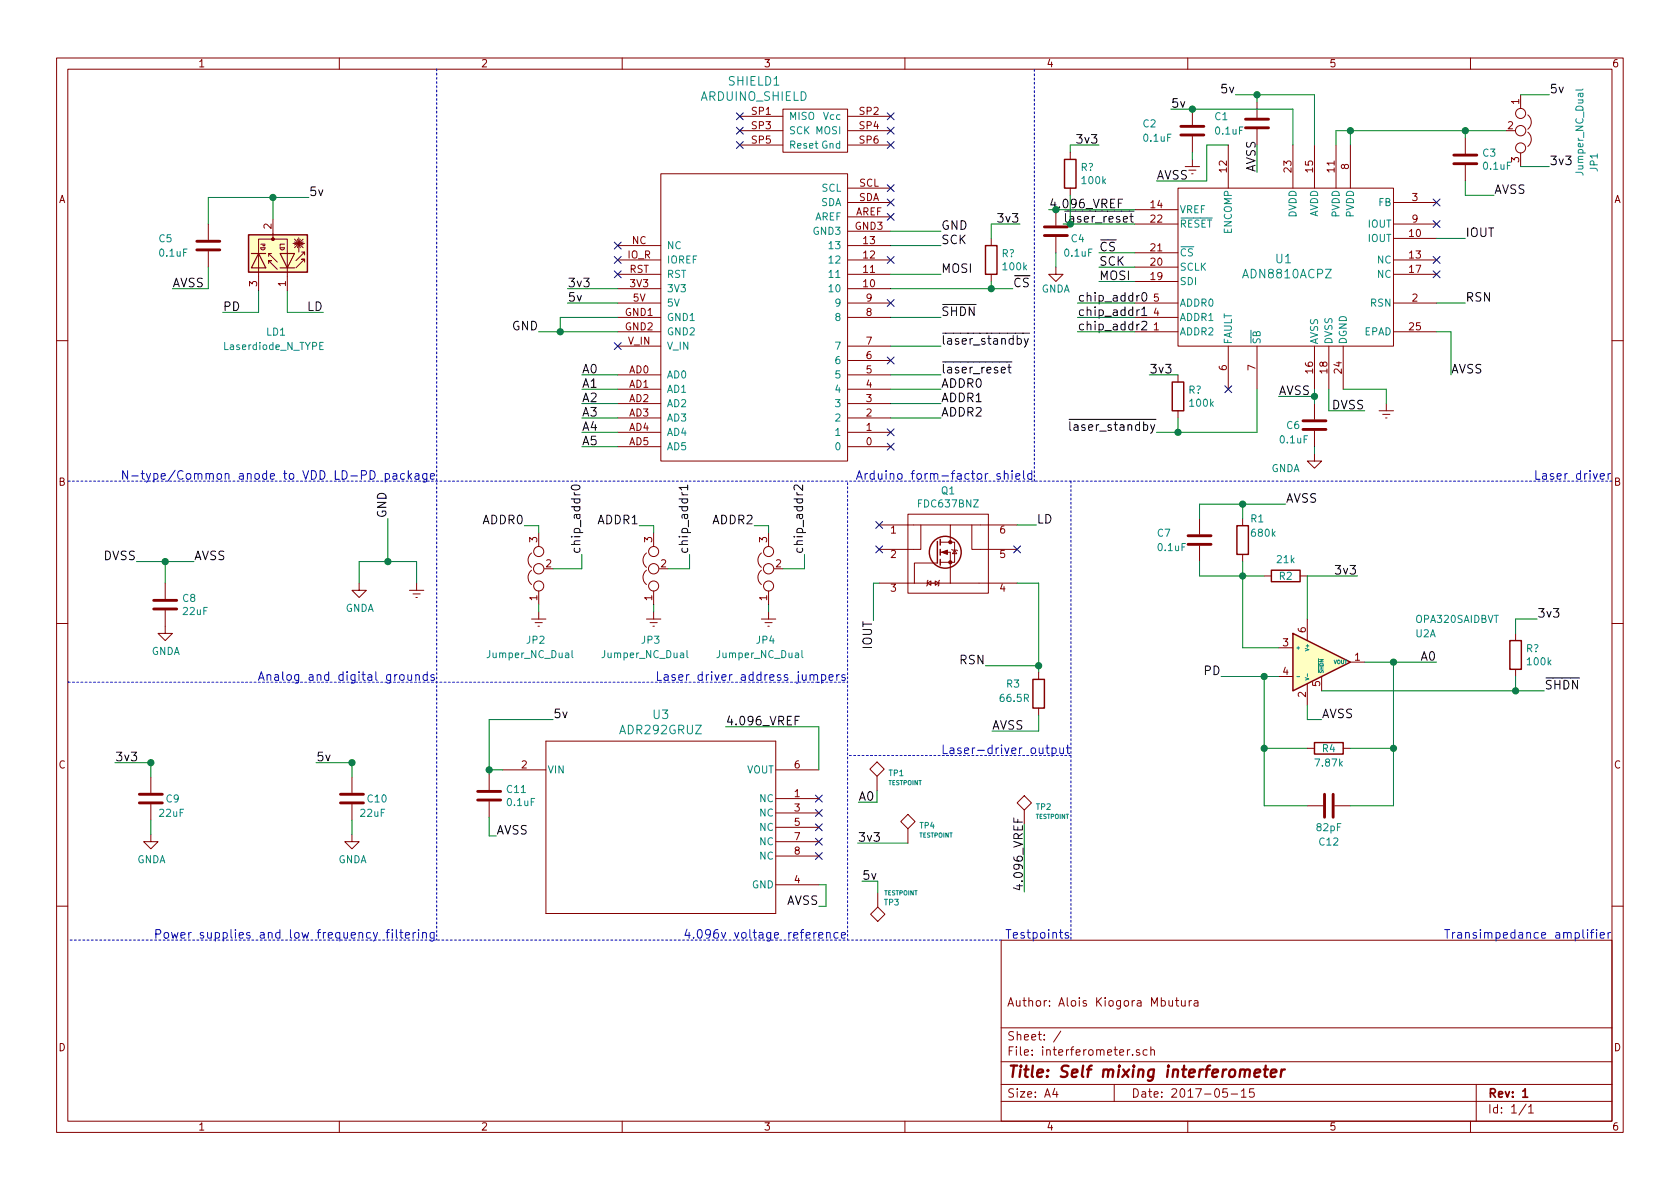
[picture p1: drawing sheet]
<svg xmlns="http://www.w3.org/2000/svg" width="297mm" height="210mm" viewBox="0 0 297 210" stroke-linecap="round" stroke-linejoin="round" font-family="sans-serif">
<g fill="none" stroke="#840000" stroke-width=".18">
<path d="M10 10.3h277v189.9h-277zM12 12.2h273v186.1h-273zM60 10.3v1.9M110 10.3v1.9M138.4 19.3h11.5v7.6h-11.5zM160 10.3v1.9M210 10.3v1.9M210.8 19.3v2.8M222.2 18v2.8M260 10.3v1.9M268.9 16.8v2.4M36.8 39.6v2.8"/>
<path d="M48.3 38.7v3.6M116.8 30.7h33.1v50.8h-33.1zM130.8 20.6h7.6M130.8 23.1h7.6M130.8 25.6h7.6M149.9 20.6h7.6M149.9 23.1h7.6M149.9 25.6h7.6M149.9 35.8h7.6M149.9 33.3h7.6M149.9 38.3h7.6M186.7 37.1v2.8"/>
<path d="M189.2 26.9v1.3M189.2 33.3v1.2M200.7 39.6h7.6M200.7 37.1h7.6M208.3 33.3h38.1v27.9h-38.1zM209.5 29.5h2.6M210.2 30.1h1.3M210.7 30.7h.2M210.8 24.1v2.8M210.8 28.2v1.3M217.2 25.6v7.7M222.2 22.9v2.7"/>
<path d="M228.6 25.6v7.7M232.4 25.6v7.7M236.2 25.6v7.7M238.8 25.6v7.7M246.4 35.8h7.6M246.4 39.6h7.6M259.1 24.4v2.8M259.1 29.2v2.8M268.9 27v2.5M270.1 20.3a1.62 1.62 0 0 1 0 2.6M270.1 23.4a1.62 1.62 0 0 1 0 2.5M36.8 44.4v2.8"/>
<path d="M45.7 51.4v-9.1h5.1v9.1M46.1 43.8l.8 .1-.1 .2-.4 .1-.2-.1zM46.1 43.2h.8M46.5 43.3l.1 .2 .2-.2M47.5 46.6v-.5h.5h-.5l1.5 1.5M47.5 44.8v.5M48 44.8h-.5l1.5 1.5M49.5 43.8l.8 .1-.1 .2-.4 .1-.2-.1zM50.3 43.2h-.8v.4M51.8 43h2M52.1 42.3l1.5 1.5M52.1 42.8l1.5 .5"/>
<path d="M52.6 42.3l.5 1.5M52.8 42v2.6M53.1 42.3l-.5 1.5M53.3 44.6h.5l-1.5 1.5M53.6 42.3l-1.5 1.5M53.6 42.8l-1.5 .5M53.8 46.3v-.5h-.5h.5l-1.5 1.6M53.8 44.6v.5M109.2 56.1h7.6M109.2 53.6h7.6M109.2 51h7.6M109.2 48.5h7.6"/>
<path d="M109.2 46h7.6M109.2 43.4h7.6M109.2 58.7h7.6M149.9 56.1h7.6M149.9 53.6h7.6M149.9 51h7.6M149.9 48.5h7.6M149.9 46h7.6M149.9 43.4h7.6M149.9 40.9h7.6M175.3 42.2v1.2M175.3 48.5v1.3"/>
<path d="M186.7 47.2v1.3h1.3l-1.3 1.3-1.3-1.3h1.3M186.7 41.9v2.8M200.7 56.1h7.6M200.7 53.6h7.6M200.7 58.7h7.6M200.7 47.2h7.6M200.7 44.7h7.6M200.7 49.8h7.6M246.4 53.6h7.6M246.4 48.5h7.6M246.4 46h7.6M246.4 58.7h7.6"/>
<path d="M246.4 42.2h7.6M10 60.2h2M109.2 79h7.6M109.2 76.4h7.6M109.2 73.9h7.6M109.2 71.4h7.6M109.2 68.8h7.6M109.2 66.3h7.6M109.2 61.2h7.6M149.9 79h7.6M149.9 76.4h7.6M149.9 73.9h7.6"/>
<path d="M149.9 71.4h7.6M149.9 68.8h7.6M149.9 66.3h7.6M149.9 63.7h7.6M149.9 61.2h7.6M208.3 66.3v1.3M208.3 72.6v1.3M217.2 61.2v7.6M222.2 61.2v7.6M232.4 61.2v7.6M232.4 71.4v2.8M232.4 76.2v2.8"/>
<path d="M234.9 61.2v7.6M237.5 61.2v7.6M243.8 72.6h2.6M244.5 73.3h1.2M245 73.9h.2M245.1 71.4v1.2M285 60.2h2M94 97.8a1.63 1.63 0 0 0 0 2.5M95.2 94.2v2.4M114.3 97.8a1.63 1.63 0 0 0 0 2.5M115.6 94.2v2.4M134.6 97.8a1.63 1.63 0 0 0 0 2.5"/>
<path d="M135.9 94.2v2.4M155.4 92.8h12.6M160.5 90.9h14.3v14h-14.3zM162.8 92.8v4.3h-7.4M165.7 99.6h-4v3.5M166.2 97.7h1.8v5.4M166.2 95.9h1.8M168 95.9h.8v3.5h-2.6M168 95.1v.8M168.3 97.1l.1 .2h.8l.1 .1M168.8 97.3l.4 .6h-.8zM171.8 92.8v4.3h8"/>
<path d="M179.8 92.8h-11.8v2.2M212.1 91.7v2.8M212.1 96.5v2.8M219.7 91.7v1.3M219.7 98v1.3M232.4 80.3v1.2h1.3l-1.3 1.3-1.3-1.3h1.3M10 110.3h2M29.2 107.9v4.1h1.3l-1.3 1.3-1.3-1.3h1.3M29.2 103.1v2.8M63.5 103.1v1.3h1.3l-1.3 1.3-1.3-1.3h1.3M72.4 104.4h2.5M73 105h1.3"/>
<path d="M73.5 105.7h.3M73.7 103.1v1.3M94 100.8a1.63 1.63 0 0 0 0 2.6M94 109.5h2.5M94.6 110.1h1.3M95.1 110.7h.3M95.2 104.5v2.4M95.2 108.2v1.3M114.3 100.8a1.63 1.63 0 0 0 0 2.6M114.3 109.5h2.5M114.9 110.1h1.3M115.4 110.7h.3"/>
<path d="M115.6 104.5v2.4M115.6 108.2v1.3M134.6 100.8a1.63 1.63 0 0 0 0 2.6M134.6 109.5h2.6M135.3 110.1h1.2M135.8 110.7h.2M135.9 104.5v2.4M135.9 108.2v1.3M155.4 103.1h24.4M164 103.1l.6-.4v.8zM164.1 102.6l-.1 .1v.8l-.2 .1M165.4 102.7l.6 .4-.6 .4z"/>
<path d="M166.1 102.6l-.1 .1v.8l-.1 .1M183.6 118.9v1.2M223.5 101.8h1.3M226.1 114.5h2.5M226.1 119.6h2.5M229.9 101.8h1.2M231.1 109.5v3.8M233.7 119.6v2.6M238.8 117.1h2.5M268 112v1.3M268 118.4v1.2M285 110.3h2"/>
<path d="M26.7 137.4v2.8M62.2 137.4v2.8M86.5 136.9v2.8M88.9 136.1h7.6M96.5 131.1h40.7v30.4h-40.7zM137.2 136.1h7.6M153.8 136l1.3-1.3 1.2 1.3-1.2 1.3zM155.1 137.3v2.5M183.6 125.2v1.3M231.1 120.9v3.8M231.1 132.3h1.3M237.5 132.3h1.3"/>
<path d="M26.7 147.6v1.2h1.2l-1.2 1.3-1.3-1.3h1.3M26.7 142.2v2.8M62.2 147.6v1.2h1.3l-1.3 1.3-1.2-1.3h1.2M62.2 142.2v2.8M86.5 141.7v2.8M137.2 141.2h7.6M137.2 143.8h7.6M137.2 156.5h7.6M137.2 146.3h7.6M137.2 148.8h7.6M137.2 151.4h7.6M155.2 157.9v2.5"/>
<path d="M159.3 145.3l1.2-1.3 1.3 1.3-1.3 1.3zM160.5 146.6v2.5M179.8 142l1.3-1.3 1.3 1.3-1.3 1.3zM181.1 143.3v2.5M231.1 142.5h2.8M236 142.5h2.8M10 160.2h2M153.9 161.7l1.3-1.3 1.3 1.3-1.3 1.2zM177 166.3h108v32h-108zM206.7 176.9v.8a.37 .37 0 0 0 .6 .1M207.3 176.9v1M207.8 176.9h.6"/>
<path d="M208.1 176.4v1.3l.3 .2M208.9 176.9v.8a.39 .39 0 0 0 .6 .1M209.5 176.9v1M210.3 176.9v1M210.7 176.9l-.4 .2v.1M211.2 177h.6v.9M211.8 177.3l-.5 .1-.2 .2 .2 .3 .5-.1M285 160.2h2M60 198.3v1.9M110 198.3v1.9M160 198.3v1.9M177 194.8h108"/>
<path d="M177 191.8h108M177 187.8h108M177 181.8h108M186.5 192.5l-.4 1h1M186.8 193v1M187.6 182.3l-1.3 2M197 191.8v3M200.3 186.5v.1M201.5 185.7l-.4-.1-.2 .2 .1 .2 .5 .2v.3h-.6M202.8 185.7l-.4-.1-.3 .3 .1 .6 .2 .1 .4-.1M203.5 185.7l.2-.1 .3 .1 .1 .9M203.5 185.1v1.5"/>
<path d="M210 198.3v1.9M217 192.5h-.7l-.1 .7 .2-.1 .5 .1 .1 .2v.5l-.2 .1-.6-.1M217.7 193.5h1.1M219.5 193l.4-.5v1.5M219.5 194h.8M221.7 192.5h-.7l-.1 .7 .2-.1 .5 .1 .2 .2-.1 .5-.2 .1-.6-.1M260 198.3v1.9M261 191.8v6.5M269.8 195.2l-1.2 2M270.3 195.8l.4-.5v1.5M270.3 196.8h.8"/>
<circle cx="268.9" cy="20.1" r=".89"/>
<circle cx="268.9" cy="26.2" r=".89"/>
<circle cx="268.9" cy="23.1" r=".91"/>
<circle cx="95.2" cy="97.5" r=".89"/>
<circle cx="115.6" cy="97.5" r=".89"/>
<circle cx="135.9" cy="97.5" r=".89"/>
<circle cx="95.2" cy="100.6" r=".91"/>
<circle cx="95.2" cy="103.6" r=".89"/>
<circle cx="115.6" cy="100.6" r=".91"/>
<circle cx="115.6" cy="103.6" r=".89"/>
<circle cx="135.9" cy="100.6" r=".91"/>
<circle cx="135.9" cy="103.6" r=".89"/>
</g>
<path d="M269.2 193l.5-.5v1.5M269.2 194h.9" fill="none" stroke="#840000" stroke-width=".3"/>
<path d="M221.8 189.8l1-.2v-.4l-.6-.1-.3 .3-.1 .9 .2 .1 .6-.1M223.4 189.1h.8M223.8 188.4l-.2 1.8 .1 .1 .3 .1M224.7 189.8l1-.2-.1-.4h-.7l-.3 1 .3 .2 .6-.1M226.6 189.1l-.2 1.3M227.2 189.1a.55 .55 0 0 0-.7 .4" fill="none" stroke="#840000" stroke-width=".41"/>
<g fill="#ffffc2" stroke="#ffffc2" stroke-width=".18">
<path d="M43.9 41.5h10.5v6.6h-10.5z"/>
<path d="M228.6 112l10.2 5.1-10.2 5.1z"/>
</g>
<g fill="none" stroke="#840000" stroke-width=".25">
<path d="M188.2 28.2h2v5.1h-2zM43.9 41.5h10.5v6.6h-10.5zM174.2 43.4h2.1v5.1h-2.1zM207.3 67.6h2v5h-2zM165.7 95.8v3.8M166.2 95.4v1M166.2 97.1v1.1M166.2 98.9v1M218.7 93h2v5h-2zM224.8 100.8h5.1v2.1h-5.1zM228.6 112l10.2 5.1-10.2 5.1zM267 113.3h2v5.1h-2z"/>
<path d="M182.6 120.1h2.1v5.1h-2.1zM232.4 131.3h5.1v2h-5.1z"/>
<circle cx="167.1" cy="97.7" r="2.82"/>
</g>
<g fill="#840000" stroke="#840000" stroke-width=".18">
<path d="M166.5 97.7l1-.4v.7z"/>
<circle cx="48.3" cy="42.3" r=".25"/>
<circle cx="168" cy="99.4" r=".28"/>
<circle cx="168" cy="95.9" r=".28"/>
</g>
<path d="M44.4 44.8h2.6M45.7 44.8l1.3 2.6h-2.6zM49.5 44.8h2.6l-1.3 2.6zM49.5 47.4h2.6" fill="none" stroke="#840000" stroke-width=".2"/>
<path d="M279.9 15.7l-.2 .2h-1.1M56.5 61.2h.4M57.1 60.5h-.6v1.3h.6M101.1 115v1.1l.2 .2M121.5 115v1.1l.2 .2M141.8 115v1.1l.2 .2M229.3 119.7h.5M230.8 119.8l.6 .3-.6 .2M231.2 119.1v.5" fill="none" stroke="#008484" stroke-width=".18"/>
<g fill="none" stroke="#0000c2" stroke-width=".18">
<path d="M22.6 83.2v1.6l-.9-1.6v1.6M23.3 84.2h1.1M24.9 83.7h.6M25.2 83.2v1.3l.3 .3M25.9 83.7l.4 1.1M26.6 83.7l-.5 1.4-.2 .2M27.2 83.8l.4-.1 .3 .3-.1 .7h-.6M27.2 83.7v1.6M28.5 84.2l.7-.1v-.3l-.5-.1-.2 .2 .1 .8h.6M76.1 84.2l.7-.1v-.3l-.5-.1-.2 .2 .1 .8h.6M151.4 84.8l.5-1.6 .6 1.6M151.6 84.3h.7"/>
<path d="M153 83.7v1.1M153.4 83.7l-.4 .3M154.6 83.8l-.5-.1-.2 .2v.7a.48 .48 0 0 0 .7 .1M154.6 83.2v1.6M155.3 83.7l.1 1 .3 .1 .2-.2M181 83.2v1.3l.2 .3M182.4 83.8l-.4-.1-.3 .3 .1 .7h.6M182.4 83.2v1.6M271.6 83.2v1.6h.7M45.8 119.9h.8M47.2 119.4h.1a.37 .37 0 0 1 .6 .1v.8M47.2 119.3v1"/>
<path d="M48.6 119.4h.6l.1 .9M49.3 119.7h-.6a.31 .31 0 0 0-.2 .3 .31 .31 0 0 0 .2 .3l.6-.1M75.5 119.4l-.4-.1-.3 .3v.4l.2 .2h.5M75.5 118.8v1.5M76.8 119.4a.37 .37 0 0 0-.6 .1l.1 .2 .5 .3-.2 .3-.4-.1M116.3 118.8v1.5h.7M117.5 119.4h.6v.9M118.1 119.7h-.5a.3 .3 0 0 0-.2 .3 .3 .3 0 0 0 .2 .3l.5-.1M119.4 119.4l-.4-.1-.2 .2v.2l.6 .2v.3h-.6M148.4 119.3l-.4 .3M149.4 119.4l-.4-.1-.2 .2 .1 .2 .5 .2v.3h-.6M45.7 120.3l.5-1.5 .5 1.5"/>
<path d="M166.8 131.7v1.6h.7M168 132.3h.6l.1 1M168.7 132.6l-.6 .1a.31 .31 0 0 0-.2 .3 .31 .31 0 0 0 .2 .3l.6-.1M169.9 132.3h-.4l-.2 .2 .1 .2 .5 .1v.4h-.6M188.5 132.3h.6M188.8 131.7v1.3v.2l.3 .1M27.6 165.2l.7-.1 .1-.2-.1-.4-.2-.1h-.5v1.5M29.1 165l.2-.1 .4 .1 .1 .6-.1 .2-.4 .1-.2-.1zM30.3 164.9l.3 1 .3-.7 .3 .7 .3-1M32 165.4l.7-.2-.1-.2-.4-.1-.2 .2 .1 .7h.5M33.4 164.9v1M33.8 164.9l-.3 .1-.1 .2"/>
<path d="M74.7 165h.1a.37 .37 0 0 1 .6 .1v.8M74.7 164.9v1M76.8 164.9v1.2l-.3 .3-.4-.1M76.8 165l-.5-.1-.2 .1v.8a.48 .48 0 0 0 .7 0M121.5 164.3l-.4 1.1h.9M121.8 164.9v1M122.6 165.8v.1M123.4 164.5l.2-.1a.82 .82 0 0 1 .6 .6 .82 .82 0 0 1-.3 .8l-.1 .1a.86 .86 0 0 1-.4-1.4zM148.8 165.4l.7-.2-.1-.2-.4-.1-.2 .2v.7h.6M177.9 164.4h.8M255.4 164.4h.9M255.9 164.4v1.5"/>
<path d="M256.8 164.9v1M257.3 164.9l-.5 .3M257.8 165h.5l.1 .9M258.4 165.2l-.5 .1a.3 .3 0 0 0-.2 .3 .3 .3 0 0 0 .2 .3l.5-.1M284.3 164.9v1M284.8 164.9l-.3 .1-.2 .2"/>
</g>
<g fill="none" stroke="#000" stroke-width=".18">
<path d="M198.3 37.3h2.2M198.5 35.2h-.8v1.5M198.6 38.8l.7-.2v-.3h-.5l-.2 .2 .1 .7h.6M199.8 38.3h.6M200 37.8v1.3l.4 .2M179.5 58.9h2.5M179.9 59.9h.4l.2 .1v.7a.48 .48 0 0 1-.6 .1M181.1 59.9l.4 1M181.8 59.9l-.5 1.3-.2 .2M201.4 54.8l-.4 .3M201.9 54.7l.4-.4v1.5M201.9 56.9l.6-.1 .2 .1 .1 .3-1 1.1h1"/>
<path d="M201.9 55.8h.9M202 51.9l.3-.2a.82 .82 0 0 1 .6 .7 .82 .82 0 0 1-.4 .8l-.1 .1a.84 .84 0 0 1-.4-1.4zM176.7 64h2.2M177 65.5l.7-.2v-.3l-.5-.1-.2 .2 .1 .8h.6M178.2 64.9h.6M178.4 64.4v1.3l.4 .3M189 74.2h2M189.2 74.6v1.3l.2 .2M203.2 74.2h1.2M204.2 75.1l-.5 1.4-.3 .1M101.1 85.9l.9-.1 .4 .1 .1 .2a.87 .87 0 0 1-1.5 .2zM120.6 87.1l.3 .4"/>
<path d="M121.6 86.2h-1.5l.4 .4M121.6 85.8v.8M141.9 85.8v.9l-.9-.9h-.2h-.3l-.1 .2 .1 .6M141.3 126.7h-.7v1.5M179.2 144.6v.8h1.6M180 144.9v.5"/>
</g>
<g fill="none" stroke="#000084" stroke-width=".18">
<path d="M130.2 20l1.2 1.2M131.4 20l-1.2 1.2M156.9 20l1.2 1.2M158.1 20l-1.2 1.2M130.2 25l1.2 1.3M130.2 22.5l1.2 1.2M131.4 25l-1.2 1.3M131.4 22.5l-1.2 1.2M156.9 32.7l1.2 1.2M156.9 35.2l1.2 1.2M156.9 37.7l1.2 1.3M156.9 22.5l1.2 1.2"/>
<path d="M156.9 25l1.2 1.3M158.1 32.7l-1.2 1.2M158.1 35.2l-1.2 1.2M158.1 37.7l-1.2 1.3M158.1 22.5l-1.2 1.2M158.1 25l-1.2 1.3M253.4 35.2l1.2 1.2M253.4 39l1.2 1.2M254.6 35.2l-1.2 1.2M254.6 39l-1.2 1.2M108.6 42.8l1.2 1.2M108.6 45.4l1.2 1.2"/>
<path d="M108.6 47.9l1.2 1.2M109.8 42.8l-1.2 1.2M109.8 45.4l-1.2 1.2M109.8 47.9l-1.2 1.2M156.9 45.4l1.2 1.2M156.9 53l1.2 1.2M158.1 45.4l-1.2 1.2M158.1 53l-1.2 1.2M253.4 45.4l1.2 1.2M253.4 47.9l1.2 1.2M254.6 45.4l-1.2 1.2M254.6 47.9l-1.2 1.2"/>
<path d="M108.6 60.6l1.2 1.2M109.8 60.6l-1.2 1.2M156.9 63.1l1.2 1.3M156.9 75.8l1.2 1.3M156.9 78.4l1.2 1.2M158.1 63.1l-1.2 1.3M158.1 75.8l-1.2 1.3M158.1 78.4l-1.2 1.2M216.6 68.2l1.2 1.2M217.8 68.2l-1.2 1.2M154.8 92.2l1.3 1.2M154.8 96.5l1.3 1.3"/>
<path d="M156.1 92.2l-1.3 1.2M156.1 96.5l-1.3 1.3M179.2 96.5l1.2 1.3M180.4 96.5l-1.2 1.3M144.2 140.6l1.2 1.2M144.2 143.1l1.2 1.3M144.2 145.7l1.2 1.2M144.2 148.2l1.2 1.2M144.2 150.8l1.2 1.2M145.4 140.6l-1.2 1.2M145.4 143.1l-1.2 1.3M145.4 145.7l-1.2 1.2"/>
<path d="M145.4 148.2l-1.2 1.2M145.4 150.8l-1.2 1.2"/>
</g>
<g fill="none" stroke="#840000" stroke-width=".51">
<path d="M208.8 23.9h4.1M208.8 22.3h4.1M220.2 22.6h4.1M220.2 21.1h4.1M257 29h4.1M257 27.4h4.1M34.8 44.2h4.1M34.8 42.7h4.1M184.7 41.7h4M184.7 40.1h4M230.4 75.9h4M230.4 74.4h4"/>
<path d="M210.1 96.3h4M210.1 94.7h4M27.2 107.7h4M27.2 106.2h4M84.5 139.9h4M24.6 142h4.1M24.6 140.5h4.1M60.2 142h4.1M60.2 140.5h4.1M84.5 141.5h4M234.2 140.5v4M235.7 140.5v4"/>
</g>
<g fill="none" stroke="#008400" stroke-width=".18">
<path d="M207 19.3h21.6v6.3M218.4 16.8h14v8.8M222.2 16.8v1.2M268.9 16.8h5M48.3 34.9v3.8M54.6 34.9h-17.8v4.7M180.3 39.6h-5v2.6M185.4 37.1h15.3M188 39.6h12.7M189.2 34.5v5.1M194.3 25.6h-5.1v1.3M210.8 26.9v1.3"/>
<path d="M217.2 25.6h-3.8v6.4h-8.9M222.2 25.6v4.9M238.8 23.1v2.5M259.1 23.1v1.3M259.1 32v2.5h5.1M266.3 23.1h-30.1v2.5M268.9 29.5h5M36.8 47.2v3.8h-6.3M45.7 51.4v3.8h-6.3M50.8 51.4v3.8h6.3M95.2 58.7h14M100.3 53.6h8.9"/>
<path d="M100.3 51h8.9M109.2 56.1h-10.1v2.6M157.5 51h21.6M157.5 56.1h8.9M157.5 48.5h8.9M157.5 43.4h8.9M157.5 40.9h8.9M175.3 49.8v1.2M186.7 44.7v2.5M190.5 53.6h10.2M190.5 58.7h10.2M190.5 56.1h10.2"/>
<path d="M194.3 44.7h6.4M194.3 47.2h6.4M194.3 49.8h6.4M254 53.6h5.1M254 58.7h2.5v7.6M254 42.2h5.1M102.9 66.3h6.3M102.9 68.8h6.3M102.9 71.4h6.3M102.9 73.9h6.3M102.9 76.4h6.3M102.9 79h6.3"/>
<path d="M157.5 66.3h8.9M157.5 68.8h8.9M157.5 71.4h8.9M157.5 73.9h8.9M157.5 61.2h8.9M203.2 66.3h5.1M208.3 73.9v2.5M222.2 68.8v7.6h-17.7M226.1 70.1h6.3M232.4 68.8v2.6M232.4 79v1.3M234.9 68.8v3.8h6.4"/>
<path d="M237.5 68.8h7.6v2.6M24.1 99.3h10.2M29.2 99.3v3.8M68.6 91.7v7.6M92.7 93h2.5v1.2M102.9 98v2.6h-5.1M113 93h2.6v1.2M121.9 98v2.6h-3.8M133.3 93h2.6v1.2M142.2 98v2.6h-3.8M179.8 92.8h3.5M212.1 99.3v2.5h11.4"/>
<path d="M219.7 89.1v2.6M219.7 99.3v15.2h6.4M227.3 89.1h-15.2v2.6M63.5 103.1v-3.8h10.2v3.8M95.2 106.9v1.3M115.6 106.9v1.3M135.9 106.9v1.3M155.4 103.1h-1v6.6M174.2 117.7h9.4M179.8 103.1h3.8v15.8M215.9 119.6h10.2M223.5 119.6v22.9h7.6"/>
<path d="M240 101.8h-8.9v7.7M241.3 117.1h12.7M246.4 117.1v25.4h-7.6M268 119.6v2.6M271.8 109.5h-3.8v2.5M20.3 134.9h6.4v2.5M55.9 134.9h6.3v2.5M86.5 136.1h2.4M97.8 127.2h-11.3v9.7M128.3 128.5h16.5v7.6M155.1 139.8v2.1h-3.3M183.6 126.5v2.8h-8.2"/>
<path d="M223.5 132.3h7.6M231.1 124.7v2.5h2.6M233.7 122.2h39.3M238.8 132.3h7.6M26.7 145v2.6M62.2 145v2.6M86.5 144.5v3.3h1.3M144.8 156.5h1.2v3.8h-1.2M151.6 149.1h8.9M155.2 155.8v2.1M181.1 145.8v11.9"/>
</g>
<path d="M77.2 12.2v154M12.1 85.1h272.9M149.9 85.3v80.9M182.9 85.1v-72.9M189.4 85.1v81.1M12.1 120.6h132.7M12.1 120.6v-.1M144.5 120.6h5.4M189.4 133.6h-39.4M177 166.2h-164.9" fill="none" stroke="#0000c2" stroke-width=".18" stroke-dasharray=".3 .4"/>
<g fill="#008400" stroke="#008400" stroke-width=".25">
<circle cx="99.1" cy="58.7" r=".51"/>
<circle cx="68.6" cy="99.3" r=".51"/>
<circle cx="222.3" cy="16.8" r=".51"/>
<circle cx="259.1" cy="23.1" r=".51"/>
<circle cx="232.4" cy="70.1" r=".51"/>
<circle cx="238.8" cy="23.1" r=".51"/>
<circle cx="26.7" cy="134.9" r=".51"/>
<circle cx="183.6" cy="117.7" r=".51"/>
<circle cx="86.5" cy="136.1" r=".51"/>
<circle cx="62.2" cy="134.9" r=".51"/>
<circle cx="210.8" cy="19.3" r=".51"/>
<circle cx="48.3" cy="34.9" r=".51"/>
<circle cx="29.2" cy="99.3" r=".51"/>
<circle cx="223.5" cy="119.6" r=".51"/>
<circle cx="246.4" cy="117.1" r=".51"/>
<circle cx="223.5" cy="132.3" r=".51"/>
<circle cx="246.4" cy="132.3" r=".51"/>
<circle cx="219.7" cy="101.8" r=".51"/>
<circle cx="219.7" cy="89.1" r=".51"/>
<circle cx="268" cy="122.2" r=".51"/>
<circle cx="208.3" cy="76.4" r=".51"/>
<circle cx="175.3" cy="51" r=".51"/>
</g>
<text font-size="2.8" fill="#840000" x="178" y="190.5">Title: Self mixing interferometer</text>
<g font-size="2.1" fill="#008484">
<text x="123.9" y="17.8">ARDUINO_SHIELD</text>
<text x="128.9" y="15.1">SHIELD1</text>
<text x="225.6" y="46.6">U1</text>
<text x="220" y="49.2">ADN8810ACPZ</text>
<text x="109.8" y="129.8">ADR292GRUZ</text>
<text x="115.5" y="127.1">U3</text>
</g>
<g font-size="2.1">
<text x="216.1" y="16.5">5v</text>
<text x="273.9" y="16.5">5v</text>
<text x="207" y="19">5v</text>
<text x="190.8" y="25.4">3v3</text>
<text x="273.9" y="29.2">3v3</text>
<text x="54.6" y="34.7">5v</text>
<text x="204.5" y="31.7">AVSS</text>
<text x="222" y="30.5" transform="rotate(-90 222 30.5)">AVSS</text>
<text x="264.2" y="34.3">AVSS</text>
<text x="166.4" y="40.6">GND</text>
<text x="176.8" y="39.4">3v3</text>
<text x="259.1" y="41.9">IOUT</text>
<text x="166.4" y="43.2">SCK</text>
<text x="194.3" y="44.4">CS</text>
<text x="194.3" y="47">SCK</text>
<text x="30.5" y="50.8">AVSS</text>
<text x="100.3" y="53.3">5v</text>
<text x="100.3" y="50.8">3v3</text>
<text x="166.4" y="48.3">MOSI</text>
<text x="179.1" y="50.8">CS</text>
<text x="190.5" y="53.3">chip_addr0</text>
<text x="194.3" y="49.5">MOSI</text>
<text x="259.1" y="53.3">RSN</text>
<text x="39.4" y="55">PD</text>
<text x="54.3" y="55">LD</text>
<text x="90.5" y="58.4">GND</text>
<text x="166.4" y="55.9">SHDN</text>
<text x="190.5" y="55.9">chip_addr1</text>
<text x="190.5" y="58.4">chip_addr2</text>
<text x="166.4" y="61">laser_standby</text>
<text x="102.9" y="66">A0</text>
<text x="102.9" y="68.6">A1</text>
<text x="102.9" y="71.1">A2</text>
<text x="166.4" y="66">laser_reset</text>
<text x="166.4" y="68.6">ADDR0</text>
<text x="166.4" y="71.1">ADDR1</text>
<text x="203.2" y="66">3v3</text>
<text x="226.1" y="69.8">AVSS</text>
<text x="256.5" y="66">AVSS</text>
<text x="102.9" y="73.7">A3</text>
<text x="102.9" y="76.2">A4</text>
<text x="166.4" y="73.7">ADDR2</text>
<text x="190.2" y="76.2">laser_standby</text>
<text x="235.5" y="72.4">DVSS</text>
<text x="102.9" y="78.7">A5</text>
<text x="227.3" y="88.9">AVSS</text>
<text x="68.3" y="91.7" transform="rotate(-90 68.3 91.7)">GND</text>
<text x="85.4" y="92.7">ADDR0</text>
<text x="105.7" y="92.7">ADDR1</text>
<text x="126" y="92.7">ADDR2</text>
<text x="183.3" y="92.6">LD</text>
<text x="18.3" y="99.1">DVSS</text>
<text x="34.3" y="99.1">AVSS</text>
<text x="102.6" y="98" transform="rotate(-90 102.6 98)">chip_addr0</text>
<text x="121.7" y="98" transform="rotate(-90 121.7 98)">chip_addr1</text>
<text x="142" y="98" transform="rotate(-90 142 98)">chip_addr2</text>
<text x="236.5" y="101.6">3v3</text>
<text x="271.8" y="109.2">3v3</text>
<text x="154.2" y="114.8" transform="rotate(-90 154.2 114.8)">IOUT</text>
<text x="169.8" y="117.5">RSN</text>
<text x="213" y="119.4">PD</text>
<text x="251.3" y="116.8">A0</text>
<text x="273" y="121.9">SHDN</text>
<text x="97.8" y="127">5v</text>
<text x="128.3" y="128.3">4.096_VREF</text>
<text x="175.4" y="129">AVSS</text>
<text x="233.7" y="127">AVSS</text>
<text x="20.3" y="134.6">3v3</text>
<text x="55.9" y="134.6">5v</text>
<text x="151.8" y="141.6">A0</text>
<text x="87.8" y="147.6">AVSS</text>
<text x="151.6" y="148.8">3v3</text>
<text x="139" y="160">AVSS</text>
<text x="180.8" y="157.7" transform="rotate(-90 180.8 157.7)">4.096_VREF</text>
</g>
<g font-size="2.1" fill="#008400">
<text x="185.4" y="36.8">4.096_VREF</text>
<text x="188" y="39.4">laser_reset</text>
<text x="152.4" y="155.6">5v</text>
</g>
<g font-size="2.1" fill="#0000c2">
<text x="30.1" y="84.8">N-type/Common anode to VDD LD-PD package</text>
<text x="156.1" y="84.8">Arduino form-factor shield</text>
<text x="272.8" y="84.8">Laser driver</text>
<text x="49.7" y="120.4">Analog and digital grounds</text>
<text x="120.1" y="120.4">Laser driver address jumpers</text>
<text x="169.9" y="133.3">Laser-driver output</text>
<text x="34" y="166">Power supplies and low frequency filtering</text>
<text x="125.2" y="166">4.096v voltage reference</text>
<text x="178.6" y="166">Testpoints</text>
<text x="258.7" y="166">Transimpedance amplifier</text>
</g>
<g font-size="2.1" fill="#840000">
<text x="178" y="178">Author: Alois Kiogora Mbutura</text>
<text x="178" y="184">Sheet: /</text>
<text x="178" y="186.7">File: interferometer.sch</text>
<text x="178" y="194.1">Size: A4</text>
<text x="200" y="194.1">Date: 2017-05-15</text>
<text x="263" y="194.1">Rev: 1</text>
<text x="263" y="196.9">Id: 1/1</text>
</g>
<g font-size="1.8" fill="#840000">
<text x="35" y="11.9">1</text>
<text x="85" y="11.9">2</text>
<text x="135" y="11.9">3</text>
<text x="185" y="11.9">4</text>
<text x="235" y="11.9">5</text>
<text x="285" y="11.9">6</text>
<text x="132.9" y="20.3">SP1</text>
<text x="132.9" y="22.9">SP3</text>
<text x="152" y="20.3">SP2</text>
<text x="152" y="22.9">SP4</text>
<text x="266.6" y="22.9">2</text>
<text x="268.6" y="18.4" transform="rotate(-90 268.6 18.4)">1</text>
<text x="132.9" y="25.4">SP5</text>
<text x="152" y="25.4">SP6</text>
<text x="238.5" y="29.9" transform="rotate(-90 238.5 29.9)">8</text>
<text x="268.6" y="28.7" transform="rotate(-90 268.6 28.7)">3</text>
<text x="10.4" y="35.9">A</text>
<text x="151.8" y="35.6">SDA</text>
<text x="151.9" y="33">SCL</text>
<text x="216.9" y="30.4" transform="rotate(-90 216.9 30.4)">12</text>
<text x="228.3" y="30.4" transform="rotate(-90 228.3 30.4)">23</text>
<text x="232.2" y="30.4" transform="rotate(-90 232.2 30.4)">15</text>
<text x="236" y="30.4" transform="rotate(-90 236 30.4)">11</text>
<text x="249.7" y="35.6">3</text>
<text x="285.4" y="35.9">A</text>
<text x="48" y="40.5" transform="rotate(-90 48 40.5)">2</text>
<text x="151.2" y="40.6">GND3</text>
<text x="151.3" y="38.1">AREF</text>
<text x="203.5" y="39.4">22</text>
<text x="203.5" y="36.8">14</text>
<text x="249.2" y="41.9">10</text>
<text x="249.7" y="39.4">9</text>
<text x="111" y="45.7">IO_R</text>
<text x="111.8" y="43.2">NC</text>
<text x="152.7" y="45.7">12</text>
<text x="152.7" y="43.2">13</text>
<text x="203.5" y="47">20</text>
<text x="203.5" y="44.4">21</text>
<text x="249.2" y="45.7">13</text>
<text x="45.5" y="50.6" transform="rotate(-90 45.5 50.6)">3</text>
<text x="50.5" y="50.6" transform="rotate(-90 50.5 50.6)">1</text>
<text x="111.3" y="48.3">RST</text>
<text x="111.5" y="50.8">3V3</text>
<text x="112" y="53.3">5V</text>
<text x="152.7" y="50.8">10</text>
<text x="152.7" y="48.3">11</text>
<text x="153.2" y="53.3">9</text>
<text x="203.5" y="49.5">19</text>
<text x="204" y="53.3">5</text>
<text x="249.2" y="48.3">17</text>
<text x="249.7" y="53.3">2</text>
<text x="110.6" y="55.9">GND1</text>
<text x="110.6" y="58.4">GND2</text>
<text x="153.2" y="55.9">8</text>
<text x="204" y="58.4">1</text>
<text x="204" y="55.9">4</text>
<text x="249.2" y="58.4">25</text>
<text x="111.1" y="61">V_IN</text>
<text x="153.2" y="63.5">6</text>
<text x="153.2" y="61">7</text>
<text x="216.9" y="65.5" transform="rotate(-90 216.9 65.5)">6</text>
<text x="222" y="65.5" transform="rotate(-90 222 65.5)">7</text>
<text x="232.2" y="66" transform="rotate(-90 232.2 66)">16</text>
<text x="234.7" y="66" transform="rotate(-90 234.7 66)">18</text>
<text x="237.2" y="66" transform="rotate(-90 237.2 66)">24</text>
<text x="111.3" y="66">AD0</text>
<text x="111.3" y="68.6">AD1</text>
<text x="111.3" y="71.1">AD2</text>
<text x="153.2" y="71.1">3</text>
<text x="153.2" y="68.6">4</text>
<text x="153.2" y="66">5</text>
<text x="111.3" y="73.7">AD3</text>
<text x="111.3" y="76.2">AD4</text>
<text x="153.2" y="76.2">1</text>
<text x="153.2" y="73.7">2</text>
<text x="111.3" y="78.7">AD5</text>
<text x="153.2" y="78.7">0</text>
<text x="10.4" y="85.9">B</text>
<text x="285.4" y="85.9">B</text>
<text x="95" y="95.9" transform="rotate(-90 95 95.9)">3</text>
<text x="115.3" y="95.9" transform="rotate(-90 115.3 95.9)">3</text>
<text x="135.6" y="95.9" transform="rotate(-90 135.6 95.9)">3</text>
<text x="157.5" y="94.4">1</text>
<text x="176.8" y="94.4">6</text>
<text x="96.5" y="100.3">2</text>
<text x="116.9" y="100.3">2</text>
<text x="137.2" y="100.3">2</text>
<text x="157.5" y="98.7">2</text>
<text x="176.8" y="98.7">5</text>
<text x="95" y="106.2" transform="rotate(-90 95 106.2)">1</text>
<text x="115.3" y="106.2" transform="rotate(-90 115.3 106.2)">1</text>
<text x="135.6" y="106.2" transform="rotate(-90 135.6 106.2)">1</text>
<text x="157.5" y="104.6">3</text>
<text x="176.8" y="104.6">4</text>
<text x="230.9" y="111.9" transform="rotate(-90 230.9 111.9)">6</text>
<text x="226.8" y="114.3">3</text>
<text x="226.8" y="119.4">4</text>
<text x="239.5" y="116.8">1</text>
<text x="230.9" y="123.3" transform="rotate(-90 230.9 123.3)">2</text>
<text x="233.4" y="121.4" transform="rotate(-90 233.4 121.4)">5</text>
<text x="10.4" y="135.9">C</text>
<text x="92.2" y="135.9">2</text>
<text x="140.5" y="135.9">6</text>
<text x="285.4" y="135.9">C</text>
<text x="140.5" y="141">1</text>
<text x="140.5" y="143.5">3</text>
<text x="140.5" y="146">5</text>
<text x="140.5" y="148.6">7</text>
<text x="140.5" y="151.1">8</text>
<text x="140.5" y="156.2">4</text>
<text x="10.4" y="185.9">D</text>
<text x="285.4" y="185.9">D</text>
<text x="35" y="199.9">1</text>
<text x="85" y="199.9">2</text>
<text x="135" y="199.9">3</text>
<text x="185" y="199.9">4</text>
<text x="235" y="199.9">5</text>
<text x="285" y="199.9">6</text>
</g>
<g font-size="1.8" fill="#008484">
<text x="139.4" y="21.2">MISO</text>
<text x="139.4" y="23.7">SCK</text>
<text x="144.3" y="23.7">MOSI</text>
<text x="145.7" y="21.2">Vcc</text>
<text x="202.1" y="22.5">C2</text>
<text x="214.8" y="21.3">C1</text>
<text x="215" y="23.8">0.1uF</text>
<text x="139.4" y="26.3">Reset</text>
<text x="145.3" y="26.3">Gnd</text>
<text x="202.3" y="25.1">0.1uF</text>
<text x="262.2" y="27.7">C3</text>
<text x="145.3" y="33.9">SCL</text>
<text x="191.1" y="30.2">R?</text>
<text x="191.4" y="32.6">100k</text>
<text x="262.4" y="30">0.1uF</text>
<text x="280" y="30.7" transform="rotate(-90 280 30.7)">Jumper_NC_Dual</text>
<text x="282.5" y="30.3" transform="rotate(-90 282.5 30.3)">JP1</text>
<text x="143.9" y="41.5">GND3</text>
<text x="144" y="39">AREF</text>
<text x="145.1" y="36.4">SDA</text>
<text x="208.5" y="40.3">RESET</text>
<text x="208.5" y="37.7">VREF</text>
<text x="217.8" y="41.3" transform="rotate(-90 217.8 41.3)">ENCOMP</text>
<text x="229.2" y="38.5" transform="rotate(-90 229.2 38.5)">DVDD</text>
<text x="233" y="38.5" transform="rotate(-90 233 38.5)">AVDD</text>
<text x="236.9" y="38.4" transform="rotate(-90 236.9 38.4)">PVDD</text>
<text x="239.4" y="38.4" transform="rotate(-90 239.4 38.4)">PVDD</text>
<text x="241.9" y="40.3">IOUT</text>
<text x="243.8" y="36.4">FB</text>
<text x="28.1" y="42.8">C5</text>
<text x="28.3" y="45.4">0.1uF</text>
<text x="117.9" y="44.1">NC</text>
<text x="117.9" y="46.6">IOREF</text>
<text x="146.9" y="46.6">12</text>
<text x="146.9" y="44.1">13</text>
<text x="177.1" y="45.5">R?</text>
<text x="177.5" y="47.8">100k</text>
<text x="188.3" y="45.4">0.1uF</text>
<text x="189.4" y="42.8">C4</text>
<text x="208.5" y="47.9">SCLK</text>
<text x="208.5" y="45.3">CS</text>
<text x="241.9" y="42.8">IOUT</text>
<text x="243.6" y="46.6">NC</text>
<text x="117.9" y="51.7">3V3</text>
<text x="117.9" y="49.1">RST</text>
<text x="146.9" y="51.7">10</text>
<text x="146.9" y="49.1">11</text>
<text x="184.1" y="51.7">GNDA</text>
<text x="208.5" y="50.4">SDI</text>
<text x="243.6" y="49.1">NC</text>
<text x="47.1" y="59.4">LD1</text>
<text x="117.9" y="54.2">5V</text>
<text x="117.9" y="56.8">GND1</text>
<text x="117.9" y="59.3">GND2</text>
<text x="147.9" y="56.8">8</text>
<text x="147.9" y="54.2">9</text>
<text x="208.5" y="59.3">ADDR2</text>
<text x="208.5" y="56.8">ADDR1</text>
<text x="208.5" y="54.2">ADDR0</text>
<text x="241.2" y="59.3">EPAD</text>
<text x="242.4" y="54.2">RSN</text>
<text x="39.8" y="61.9">Laserdiode_N_TYPE</text>
<text x="117.9" y="61.8">V_IN</text>
<text x="147.9" y="64.4">6</text>
<text x="147.9" y="61.8">7</text>
<text x="217.8" y="61" transform="rotate(-90 217.8 61)">FAULT</text>
<text x="222.9" y="61" transform="rotate(-90 222.9 61)">SB</text>
<text x="233" y="61" transform="rotate(-90 233 61)">AVSS</text>
<text x="235.6" y="61" transform="rotate(-90 235.6 61)">DVSS</text>
<text x="238.1" y="61" transform="rotate(-90 238.1 61)">DGND</text>
<text x="117.9" y="66.9">AD0</text>
<text x="117.9" y="69.5">AD1</text>
<text x="147.9" y="69.5">4</text>
<text x="147.9" y="66.9">5</text>
<text x="210.1" y="69.6">R?</text>
<text x="210.5" y="71.9">100k</text>
<text x="117.9" y="72">AD2</text>
<text x="117.9" y="74.5">AD3</text>
<text x="117.9" y="77.1">AD4</text>
<text x="147.9" y="77.1">1</text>
<text x="147.9" y="74.5">2</text>
<text x="147.9" y="72">3</text>
<text x="227.5" y="75.9">C6</text>
<text x="117.9" y="79.6">AD5</text>
<text x="147.9" y="79.6">0</text>
<text x="224.7" y="83.5">GNDA</text>
<text x="226.4" y="78.4">0.1uF</text>
<text x="162.5" y="89.7">FDC637BNZ</text>
<text x="166.5" y="87.4">Q1</text>
<text x="204.7" y="94.9">C7</text>
<text x="221.2" y="92.4">R1</text>
<text x="221.4" y="94.9">680k</text>
<text x="204.9" y="97.5">0.1uF</text>
<text x="225.9" y="99.6">21k</text>
<text x="32.3" y="106.4">C8</text>
<text x="226.2" y="102.5">R2</text>
<text x="32.5" y="108.8">22uF</text>
<text x="61" y="108.2">GNDA</text>
<text x="93.1" y="113.8">JP2</text>
<text x="113.5" y="113.8">JP3</text>
<text x="133.8" y="113.8">JP4</text>
<text x="250.3" y="112.7">U2A</text>
<text x="250.4" y="110.2">OPA320SAIDBVT</text>
<text x="26.7" y="115.8">GNDA</text>
<text x="86.4" y="116.4">Jumper_NC_Dual</text>
<text x="106.7" y="116.4">Jumper_NC_Dual</text>
<text x="127" y="116.4">Jumper_NC_Dual</text>
<text x="269.8" y="115.3">R?</text>
<text x="270.2" y="117.6">100k</text>
<text x="177" y="124.1">66.5R</text>
<text x="178" y="121.6">R3</text>
<text x="96.8" y="136.8">VIN</text>
<text x="132" y="136.8">VOUT</text>
<text x="232.7" y="135.6">7.87k</text>
<text x="233.8" y="133">R4</text>
<text x="29.4" y="141.9">C9</text>
<text x="65" y="141.9">C10</text>
<text x="89.7" y="140.2">C11</text>
<text x="89.8" y="142.5">0.1uF</text>
<text x="134.3" y="141.9">NC</text>
<text x="28.3" y="144.4">22uF</text>
<text x="63.8" y="144.4">22uF</text>
<text x="134.3" y="144.4">NC</text>
<text x="134.3" y="146.9">NC</text>
<text x="134.3" y="149.5">NC</text>
<text x="232.9" y="147">82pF</text>
<text x="233.3" y="149.5">C12</text>
<text x="24.2" y="152.6">GNDA</text>
<text x="59.8" y="152.6">GNDA</text>
<text x="134.3" y="152">NC</text>
<text x="133" y="157.1">GND</text>
</g>
<g font-size="1.4" fill="#008484">
<text x="157.2" y="137.2">TP1</text>
<text x="183.2" y="143.2">TP2</text>
<text x="162.7" y="146.5">TP4</text>
<text x="156.4" y="160.1">TP3</text>
</g>
<g font-size="1.1" fill="#008484">
<text x="157.1" y="138.8">TESTPOINT</text>
<text x="162.5" y="148.1">TESTPOINT</text>
<text x="183.1" y="144.8">TESTPOINT</text>
<text x="156.3" y="158.3">TESTPOINT</text>
</g>
<g font-size=".9" fill="#008484">
<text x="229.1" y="114.9">+</text>
<text x="231.4" y="114.9" transform="rotate(-90 231.4 114.9)">V+</text>
<text x="234" y="119.1" transform="rotate(-90 234 119.1)">SHDN</text>
<text x="235.8" y="117.4">VOUT</text>
</g>
</svg>
